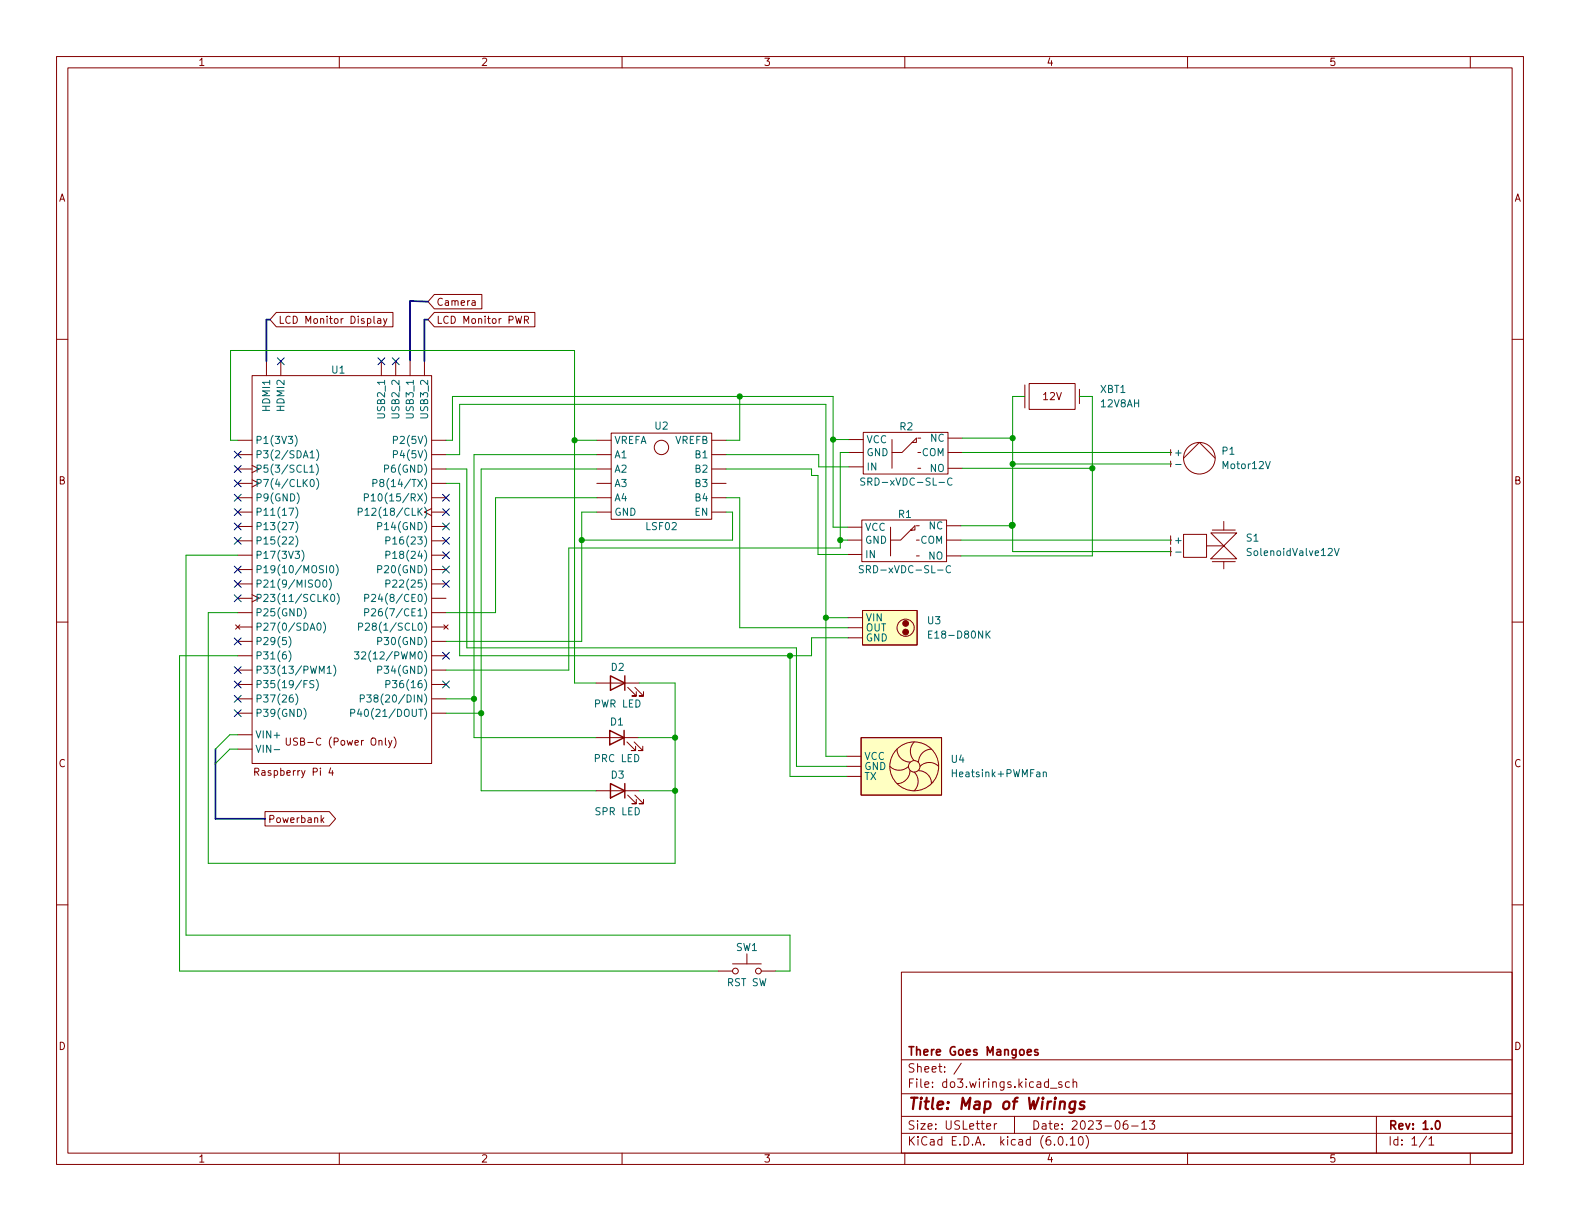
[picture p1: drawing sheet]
<svg xmlns="http://www.w3.org/2000/svg" width="279mm" height="216mm" viewBox="0 0 279 216" stroke-linecap="round" stroke-linejoin="round" font-family="sans-serif">
<g fill="none" stroke="#840000" stroke-width=".18">
<path d="M10 10h259.4v195.9h-259.4zM12 12h255.4v191.9h-255.4zM60 10v2M110 10v2M160 10v2M210 10v2M260 10v2M10 60h2M48.9 55.2h20.6v2.6h-20.6l-1.1-1.3zM66.1 55.9v1.1l.2 .2M66.8 56.4h.5v.8M67.3 56.6l-.4 .1-.2 .2 .2 .3 .4-.1"/>
<path d="M67.8 56.3l.3 .9M68.4 56.3l-.4 1.2-.2 .1M76.8 55.2h17.8v2.6h-17.8l-1.1-1.3zM76.8 52.1h8.4v2.5h-8.4l-1.1-1.3zM83.5 53.2h.5v.8M84 53.5h-.4l-.2 .2 .2 .3 .4-.1M91.2 55.9l.3 1.3 .2-.9 .3 .9 .3-1.3M92.7 56.6l.6-.1 .2-.2-.1-.3-.7-.1v1.3M93 56.6l.5 .6M267.4 60h2M42 77.9h2.6M44.6 66.4h31.7v68.6h-31.7z"/>
<path d="M47.1 63.9v2.5M49.7 63.9v2.5M67.4 63.9v2.5M70 63.9v2.5M72.5 63.9v2.5M75.1 63.9v2.5M76.3 77.9h2.6M105.5 77.9h2.6M108.1 76.6h17.8v15.2h-17.8zM125.9 77.9h2.5M150.1 77.7h2.6M152.7 76.5h14.9v7.3h-14.9z"/>
<path d="M157.7 77.7v5.1M161.5 78.2h-.2h.8v-.7l-2.6 2.5h-1.8M162.3 77.5h.5M167.6 77.5h2.6M181.2 68.1v4M182 67.8h8.1v4.6h-8.1zM190.9 68.8v2.6M42 88h2.6M42 90.6h2.6M42 93.1h2.6M42 95.6h2.6M42 98.2h2.6"/>
<path d="M42 80.4h2.6M42 82.9h2.6M42 85.5h2.6M44.6 82.3l1.2 .6-1.2 .7M44.6 84.8l1.2 .7-1.2 .6M76.3 89.9l-1.2 .7 1.2 .6M76.3 88h2.6M76.3 90.6h2.6M76.3 93.1h2.6M76.3 95.6h2.6M76.3 98.2h2.6M76.3 80.4h2.6"/>
<path d="M76.3 82.9h2.6M76.3 85.5h2.6M105.5 88h2.6M105.5 90.6h2.6M105.5 80.4h2.6M105.5 82.9h2.6M105.5 85.5h2.6M125.9 88h2.5M125.9 90.6h2.5M125.9 80.4h2.5M125.9 82.9h2.5M125.9 85.5h2.5"/>
<path d="M149.9 95.5h2.5M149.9 98h2.5M149.9 93.2h2.5M150.1 80h2.6M150.1 82.6h2.6M152.4 91.9h15v7.4h-15zM157.5 93.2v5.1M161.3 93.7h-.3h.8v-.7l-2.5 2.5h-1.8M162.1 98.3h.5M162.1 95.5h.5M162.1 93h.5M162.3 82.8h.5"/>
<path d="M162.3 80h.5M167.4 98.3h2.5M167.4 95.5h2.5M167.4 93h2.5M167.6 82.8h2.6M167.6 80h2.6M207 96.8v1.5M209.3 94.5h4.1v4.1h-4.1zM209.3 81l2.8-2.8 2.8 2.8M213.4 96.5h3M214.1 94.2h4.6l-2.3 2.3 2.3 2.3h-4.6l2.3-2.3zM214.4 99.3h4"/>
<path d="M214.4 93.7h4M216.4 92.2v1.5M216.4 99.3v1.3M10 110h2M41.7 110.5l.7 .8M42 116h2.6M42 100.7h2.6M42 103.3h2.6M42 105.8h2.6M42 108.3h2.6M42 110.9h2.6M42 113.4h2.6"/>
<path d="M42 118.5h2.6M42.4 110.5l-.7 .8M44.6 105.2l1.2 .6-1.2 .6M76.3 116h2.6M76.3 100.7h2.6M76.3 103.3h2.6M76.3 105.8h2.6M76.3 108.3h2.6M76.3 110.9h2.6M76.3 113.4h2.6M76.3 118.5h2.6M78.5 110.5l.7 .8"/>
<path d="M79.2 110.5l-.7 .8M150 112.8h2.5M150 111h2.5M150 109.2h2.5M152.5 108h9.7v6h-9.7zM267.4 110h2M42 121h2.6M42 123.6h2.6M42 126.1h2.6M42 129.9h2.6M42 132.5h2.6M45 136.5l.7-.1 .1-.1-.1-.3-.7-.2v1.3"/>
<path d="M50.6 130.5v1l.3 .3 .3-.1 .1-.2v-1M58.5 135.8l-.3 .9h.8M58.8 136.3v.8M68.7 130.9l.3 .9M69.3 130.9l-.4 1.2-.2 .1M69.7 130.3a1.46 1.46 0 0 1 0 1.9M76.3 121h2.6M76.3 123.6h2.6M76.3 126.1h2.6M105.3 130.4h7.6M105.4 120.8h7.6M105.4 139.8h7.6"/>
<path d="M110.9 131.2l1.5 1.5h-.8h.8v-.7M111 121.5l1.5 1.6h-.7h.7v-.8M112.1 131.2l1.6 1.5h-.8h.8v-.7M112.3 121.5l1.5 1.6h-.8h.8v-.8M149.7 135.5h2.6M149.7 137.3h2.6M149.7 133.7h2.6M152.3 130.4h14.2v10.2h-14.2zM157.4 135.5a2.33 2.33 0 0 0 3.3 0M158.6 132.5a2.29 2.29 0 0 0 2.3 2.2M160.9 136.3a2.29 2.29 0 0 1-2.3 2.3M161.7 136.5a2.34 2.34 0 0 1 0 3.3"/>
<path d="M161.7 131.2a2.34 2.34 0 0 0 0 3.3M162.4 136.3a2.29 2.29 0 0 1 2.3 2.3M162.7 135.5a2.33 2.33 0 0 1 3.3 0M164.7 132.5a2.32 2.32 0 0 0-2.3 2.2M10 160h2M46.9 143.5h11.3l1.1 1.3-1.1 1.3h-11.3zM56.9 145l.4 .4M57.3 144.6l-.5 .5M111 140.6l1.5 1.5h-.7h.7v-.7M112.3 140.6l1.5 1.5h-.8h.8v-.7M267.4 160h2M127 171.7h2.5"/>
<path d="M129.5 170.4h5.1M132.1 168.7v1.7M134.6 171.7h2.6M159.4 171.9h108v32h-108zM159.4 197.4h108M159.4 193.4h108M159.4 187.4h108M170 188l-1.3 1.9M174.5 199.2l.7-.2-.1-.3h-.4l-.2 .2v.7h.6M175.8 198.7v1M176.3 198.7h-.3l-.2 .3M179.4 197.4v3"/>
<path d="M185.8 192.4h1.1M187.8 191.4l-.4-.1-.2 .2 .1 .2 .5 .2v.3h-.6M189.1 191.4l-.4-.1-.3 .3v.4l.1 .2h.6M189.8 191.4l.2-.1 .3 .1 .1 .9M189.8 190.8v1.5M199.3 198.2a.59 .59 0 0 0-.7 .6v.6l.2 .2 .4 .1 .2-.2 .1-.5-.2-.2-.4-.1-.3 .3M200.1 199.1h1.2M201.9 198.6l.4-.4v1.5M201.9 199.7h.9M203.3 198.2h.9l-.5 .5 .4 .2v.6l-.2 .2h-.4l-.2-.2M243.4 197.4v6.5M60 203.9v2"/>
<path d="M110 203.9v2M159.4 200.4h108M160 203.9v2M187.3 201h.2a.81 .81 0 0 1 .6 .6 .81 .81 0 0 1-.3 .8l-.2 .1a.81 .81 0 0 1-.6-.6 .81 .81 0 0 1 .3-.9zM188.6 202.3v.2M189.3 201.4l.4-.4v1.5M189.3 202.5h.8M190.9 201h.1a.81 .81 0 0 1 .6 .6 .81 .81 0 0 1-.3 .8l-.1 .1a.81 .81 0 0 1-.6-.6 .81 .81 0 0 1 .3-.9zM192 200.8a1.72 1.72 0 0 1 0 2.2M210 203.9v2M252.3 200.9l-1.3 1.9M252.7 201.4l.4-.4v1.5"/>
<path d="M252.7 202.5h.8M260 203.9v2"/>
<circle cx="117" cy="79.1" r="1.27"/>
<circle cx="212.1" cy="81" r="2.79"/>
<circle cx="160.1" cy="111" r="1.52"/>
<circle cx="161.7" cy="135.5" r="4.3"/>
<circle cx="161.7" cy="135.5" r="1.02"/>
<circle cx="130" cy="171.7" r=".51"/>
<circle cx="134.1" cy="171.7" r=".51"/>
</g>
<path d="M181.7 186.1l.7-.2-.1-.2-.4-.1-.2 .2v.7h.6M183.5 185.7l-.3-.1-.2 .2v.2l.5 .1v.4h-.5M254 198.2h.2a.82 .82 0 0 1 .6 .6 .82 .82 0 0 1-.3 .8l-.2 .1a.81 .81 0 0 1-.6-.6 .81 .81 0 0 1 .3-.9z" fill="none" stroke="#840000" stroke-width=".3"/>
<path d="M190.2 194.9a.66 .66 0 0 0-1 .3l-.1 .5 .2 .3 .1 .1 .6-.1M190.2 194.8l-.2 1.6a.6 .6 0 0 1-.9 .3M191.8 194.9a.49 .49 0 0 0-.8 .3l.1 .1 .4 .1 .3 .3-.2 .3-.2 .1-.5-.1" fill="none" stroke="#840000" stroke-width=".4"/>
<path d="M107.9 119.5l2.6 1.3-2.6 1.2zM110.5 119.5v2.5M107.8 129.2l2.6 1.2-2.6 1.3zM107.9 138.6l2.6 1.2-2.6 1.3zM110.4 129.2v2.5M110.5 138.6v2.5" fill="none" stroke="#840000" stroke-width=".25"/>
<g fill="none" stroke="#006464" stroke-width=".18">
<path d="M52.2 77a1.46 1.46 0 0 1 0 1.9M56 79.5a1.46 1.46 0 0 1 0 1.9M69.6 77.8h.6l.1-.2-.1-.3-.6-.1v1.2M51.1 89.9h.8l-.5 1.2M51.1 92.4h.8l-.5 1.3M52.3 89.7a1.46 1.46 0 0 1 0 1.9M52.3 92.2a1.46 1.46 0 0 1 0 1.9M52.3 94.8a1.46 1.46 0 0 1 0 1.9M52.5 87.1a1.46 1.46 0 0 1 0 2M53.4 97.3a1.46 1.46 0 0 1 0 1.9M54.8 82.6l.3-.4v1.3M54.8 83.5h.7"/>
<path d="M54.8 80.1l.4-.4v1.3M54.8 81h.8M55 84.9l.1-.1a.68 .68 0 0 1 .5 .6 .68 .68 0 0 1-.5 .6l-.1-.1-.2-.3zM55.9 82.1a1.46 1.46 0 0 1 0 1.9M56 84.6a1.46 1.46 0 0 1 0 1.9M59.4 99.8a1.46 1.46 0 0 1 0 2M63.3 90.5h.6l.2-.2-.1-.3-.7-.1v1.2M64.4 88l.6-.1 .2-.2-.1-.3-.7-.1v1.3M64.6 90.2l.3-.3v1.2M64.6 91.1h.7M65.6 87.7l.4-.4v1.3M65.6 88.6h.8"/>
<path d="M65.9 85.4h.7l.1-.2-.1-.3-.7-.1v1.2M66.8 93.1l.6-.1 .1-.2v-.3l-.7-.1v1.3M67.4 85.3l-.2-.2v-.2l.2-.1h.4l.1 .2-.1 .2-.5 .2-.1 .2v.3l.2 .1h.4l.1-.2v-.2l-.3-.3M68 82.9l.6-.1 .1-.1v-.3l-.7-.2v1.3M68.2 95.6l.6-.1 .2-.1-.1-.3-.7-.2v1.3M68.2 98.1h.6l.2-.2-.1-.3-.7-.1v1.2M69.6 80.4l.6-.1 .1-.2-.1-.3-.6-.1v1.3M152.9 84.6l-.5-.1-.1 .1v.4l.5 .2 .1 .3-.2 .3-.5-.1M168.3 84.6a.6 .6 0 0 0-.8 .5 .6 .6 0 0 0 .6 .7l.2-.1M207.9 97.6h1M207.9 82.1h1M223.8 81.6l.4 1.3 .4-1.3"/>
<path d="M236 97l.4 1.2 .4-1.2M51.1 112.5a1.46 1.46 0 0 1 0 2M51.1 115.1a1.46 1.46 0 0 1 0 1.9M53.7 107.5a1.46 1.46 0 0 1 0 1.9M56.2 110.2h.1a.68 .68 0 0 1 .5 .6 .68 .68 0 0 1-.5 .6 .84 .84 0 0 1-.1-1.2zM57.2 102.7l.2-.1a.68 .68 0 0 1 .4 .6 .68 .68 0 0 1-.4 .6l-.2-.1-.1-.4zM57.2 110a1.46 1.46 0 0 1 0 1.9M57.4 105.6l.6 .8M57.9 118.2l.3-.4v1.3M57.9 119.1h.7M58 105.1l-.7 .7M58.2 102.4a1.46 1.46 0 0 1 0 1.9"/>
<path d="M58.5 100.1l.1-.1a.68 .68 0 0 1 .4 .7 .68 .68 0 0 1-.4 .6 .84 .84 0 0 1-.1-1.2zM58.6 105.2l.2-.1a.68 .68 0 0 1 .4 .6 .68 .68 0 0 1-.4 .7l-.2-.2-.1-.3zM59 117.6a1.46 1.46 0 0 1 0 1.9M59.6 104.9a1.46 1.46 0 0 1 0 1.9M62.7 115.3h.8l-.5 .4 .4 .2v.5l-.2 .1-.5-.1M63.4 110.8h.6l.1-.2v-.3l-.7-.1v1.2M63.9 115.4l.5-.1 .3 .3-.8 .9h.8M64.5 105.8l.6-.1 .1-.2v-.3l-.7-.1v1.3M64.5 108.3l.6-.1 .1-.1v-.3l-.7-.2v1.3M64.6 110.3l.5-.1 .2 .3-.7 .9h.7M65.7 105.2l.5-.1 .2 .4-.8 .9h.8M65.7 107.8l.5-.2 .2 .4-.8 .9h.8"/>
<path d="M66.8 100.7l.6-.1 .1-.2v-.3l-.7-.1v1.3M66.8 113.4l.6-.1 .1-.2v-.3l-.7-.1v1.3M66.8 118.5l.6-.1 .1-.2v-.3l-.7-.1v1.3M68.2 103.2h.6l.2-.2-.1-.3-.7-.1v1.2M152.7 100.1l-.5-.1-.2 .1v.4l.6 .2 .1 .3-.3 .3-.5-.1M164.2 112.2h.4M164.8 111.6h-.6v1.2h.6M168.1 100.1a.6 .6 0 0 0-.8 .5 .6 .6 0 0 0 .6 .7l.2-.1M174.6 112.1l.5 .7M175.1 111.6l-.7 .7M48.5 132.6h1M52.3 122.7a1.46 1.46 0 0 1 0 1.9"/>
<path d="M53.7 125.2a1.46 1.46 0 0 1 0 2M55.5 120.4l-.5-.1-.2 .2v.3l.6 .3 .1 .3-.2 .2-.5-.1M55.9 120.2a1.46 1.46 0 0 1 0 1.9M62 126.1l.6-.1 .1-.2v-.3l-.7-.1v1.3M63.5 125.4l-.3 .9h.8M63.7 123.5h.6l.1-.2v-.3l-.7-.1v1.2M64.9 122.9h.7l-.4 .5 .4 .1v.5l-.2 .1-.5-.1M68.2 121l.6-.1 .2-.1-.1-.3-.7-.2v1.3M184.5 136.6l.2-.1 .3 .1v.8"/>
</g>
<g fill="#ffffc2" stroke="#ffffc2" stroke-width=".18">
<path d="M152.5 108h9.7v6h-9.7z"/>
<path d="M152.3 130.4h14.2v10.2h-14.2z"/>
</g>
<g fill="#840000" stroke="#840000" stroke-width=".18">
<circle cx="160.1" cy="111.8" r=".51"/>
<circle cx="160.1" cy="110.2" r=".51"/>
</g>
<path d="M47.8 56.5h-.7v7.4M75.7 56.5h-.6v7.4M75.7 53.3l-3.2-.1v10.6M38.1 132.5v12.3h8.8" fill="none" stroke="#000084" stroke-width=".3"/>
<g fill="none" stroke="#009600" stroke-width=".18">
<path d="M42 77.9h-1.2v-15.9h60.8v58.8h3.8M78.9 77.9h1.1v-7.8h67.3v23.1h2.6M101.6 77.9h3.9M130.8 70.1v7.8h-2.4M147.3 77.7h2.8M170.2 77.5h8.9M181.2 70.1h-2.1v27.4h27.9M190.9 70.1h2.3v28.2h-23.3M42 98.2h-9.1v67.2h106.8v6.3h-2.5M78.9 80.4h2.4v-8.9h64.7v62.2h3.7M78.9 82.9h3.6v31.7h58.3v20.9h8.9M78.9 85.5h2.4v30.5h62.2v-3.2h6.5"/>
<path d="M105.5 88h-17.9v20.3h-8.7M105.5 80.4h-21.7v50h21.5M105.5 82.9h-20.4v56.9h20.3M105.5 90.6h-2.6v22.8h-24M128.4 80.4h16.4v2.2h5.3M128.4 90.6h1.1v4.9h-26.6M128.4 82.9h15.1v1.2h1.2v13.9h5.2M128.4 88h2.4v23h19.2M148.6 95.5h1.3M150.1 80h-1.5v16.9h-48v21.6h-21.7M169.9 95.5h37.1M170.2 80h36.8"/>
<path d="M170.2 82.8h23M179.1 92.8h-.2v.2h-9M179.1 82h27.9M42 116h-10.3v55.7h95.3M42 108.3h-5.2v44.4h82.6v-31.9h-6.4M139.7 116v21.3h10M146 109.2h4M42 129.9h-1.4l-2.5 2.6M42 132.5h-1.4l-2.5 2.5M78.9 126.1h6.2M78.9 123.6h4.9M112.9 130.4h6.5"/>
<path d="M113 139.8h6.4"/>
</g>
<g fill="none" stroke="#000084" stroke-width=".18">
<path d="M41.4 79.8l1.2 1.2M42.6 79.8l-1.2 1.2M49 63.3l1.3 1.2M50.3 63.3l-1.3 1.2M66.8 63.3l1.2 1.2M68 63.3l-1.2 1.2M69.4 63.3l1.2 1.2M70.6 63.3l-1.2 1.2M41.4 82.3l1.2 1.2M41.4 92.5l1.2 1.2M41.4 89.9l1.2 1.3M41.4 87.4l1.2 1.2"/>
<path d="M41.4 95l1.2 1.2M41.4 84.9l1.2 1.2M42.6 82.3l-1.2 1.2M42.6 92.5l-1.2 1.2M42.6 89.9l-1.2 1.3M42.6 87.4l-1.2 1.2M42.6 95l-1.2 1.2M42.6 84.9l-1.2 1.2M78.3 87.4l1.2 1.2M78.3 92.5l1.2 1.2M78.3 89.9l1.2 1.3M78.3 95l1.2 1.2"/>
<path d="M78.3 97.6l1.2 1.2M79.5 87.4l-1.2 1.2M79.5 92.5l-1.2 1.2M79.5 89.9l-1.2 1.3M79.5 95l-1.2 1.2M79.5 97.6l-1.2 1.2M41.4 112.8l1.2 1.2M41.4 117.9l1.2 1.2M41.4 102.6l1.2 1.3M41.4 100.1l1.2 1.2M41.4 105.2l1.2 1.2M42.6 112.8l-1.2 1.2"/>
<path d="M42.6 117.9l-1.2 1.2M42.6 102.6l-1.2 1.3M42.6 100.1l-1.2 1.2M42.6 105.2l-1.2 1.2M78.3 115.3l1.2 1.3M78.3 100.1l1.2 1.2M78.3 102.6l1.2 1.3M79.5 115.3l-1.2 1.3M79.5 100.1l-1.2 1.2M79.5 102.6l-1.2 1.3M41.4 120.4l1.2 1.2M41.4 125.5l1.2 1.2"/>
<path d="M41.4 123l1.2 1.2M42.6 120.4l-1.2 1.2M42.6 125.5l-1.2 1.2M42.6 123l-1.2 1.2M78.3 120.4l1.2 1.2M79.5 120.4l-1.2 1.2"/>
</g>
<g fill="#009600" stroke="#009600" stroke-width=".18">
<circle cx="179.1" cy="82" r=".46"/>
<circle cx="179.1" cy="77.5" r=".46"/>
<circle cx="178.9" cy="93" r=".46"/>
<circle cx="179.1" cy="92.8" r=".46"/>
<circle cx="178.9" cy="92.8" r=".46"/>
<circle cx="147.3" cy="77.7" r=".46"/>
<circle cx="193.2" cy="82.8" r=".46"/>
<circle cx="102.9" cy="95.5" r=".46"/>
<circle cx="101.6" cy="77.9" r=".46"/>
<circle cx="130.8" cy="70.1" r=".46"/>
<circle cx="139.7" cy="116" r=".46"/>
<circle cx="148.6" cy="95.5" r=".46"/>
<circle cx="146" cy="109.2" r=".46"/>
<circle cx="119.4" cy="130.4" r=".46"/>
<circle cx="119.4" cy="139.8" r=".46"/>
<circle cx="85.1" cy="126.1" r=".46"/>
<circle cx="83.8" cy="123.6" r=".46"/>
</g>
<text font-size="2.8" fill="#840000" x="160.4" y="196.2">Title: Map of Wirings</text>
<g font-size="2.1" fill="#840000">
<text x="160.4" y="189.7">Sheet: /</text>
<text x="160.4" y="186.7">There Goes Mangoes</text>
<text x="160.4" y="192.4">File: do3.wirings.kicad_sch</text>
<text x="160.4" y="202.5">KiCad E.D.A. kicad (6.0.10)</text>
<text x="160.4" y="199.7">Size: USLetter</text>
<text x="182.4" y="199.7">Date: 2023-06-13</text>
<text x="245.4" y="199.7">Rev: 1.0</text>
<text x="245.4" y="202.5">Id: 1/1</text>
</g>
<g font-size="1.8" fill="#840000">
<text x="35" y="11.6">1</text>
<text x="85" y="11.6">2</text>
<text x="135" y="11.6">3</text>
<text x="185" y="11.6">4</text>
<text x="235" y="11.6">5</text>
<text x="10.3" y="35.6">A</text>
<text x="267.7" y="35.6">A</text>
<text x="49.2" y="57.2">LCD Monitor Display</text>
<text x="77.1" y="57.2">LCD Monitor PWR</text>
<text x="77.1" y="54.1">Camera</text>
<text x="184.5" y="70.7">12V</text>
<text x="207.5" y="82.7">-</text>
<text x="10.3" y="85.7">B</text>
<text x="267.7" y="85.7">B</text>
<text x="207.5" y="98.2">-</text>
<text x="51.8" y="131.8">USB-C (Power Only)</text>
<text x="10.3" y="135.6">C</text>
<text x="45.7" y="137.2">Raspberry Pi 4</text>
<text x="267.7" y="135.6">C</text>
<text x="47.3" y="145.5">Powerbank</text>
<text x="10.3" y="185.7">D</text>
<text x="267.7" y="185.7">D</text>
<text x="35" y="205.6">1</text>
<text x="85" y="205.6">2</text>
<text x="135" y="205.6">3</text>
<text x="185" y="205.6">4</text>
<text x="235" y="205.6">5</text>
</g>
<g font-size="1.8" fill="#006464">
<text x="58.7" y="66">U1</text>
<text x="194.6" y="69.5">XBT1</text>
<text x="47.8" y="72.4" transform="rotate(-90 47.8 72.4)">HDMI1</text>
<text x="50.3" y="72.4" transform="rotate(-90 50.3 72.4)">HDMI2</text>
<text x="68.1" y="73.6" transform="rotate(-90 68.1 73.6)">USB2_1</text>
<text x="70.6" y="73.6" transform="rotate(-90 70.6 73.6)">USB2_2</text>
<text x="73.2" y="73.6" transform="rotate(-90 73.2 73.6)">USB3_1</text>
<text x="75.7" y="73.6" transform="rotate(-90 75.7 73.6)">USB3_2</text>
<text x="115.8" y="75.9">U2</text>
<text x="159.1" y="76.1">R2</text>
<text x="194.7" y="72">12V8AH</text>
<text x="45.1" y="78.5">P1(3V3)</text>
<text x="45.1" y="81">P3(2/SDA1)</text>
<text x="45.1" y="83.6">P5(3/SCL1)</text>
<text x="68.5" y="83.6">P6(GND)</text>
<text x="70.3" y="78.5">P2(5V)</text>
<text x="70.3" y="81">P4(5V)</text>
<text x="108.6" y="81">A1</text>
<text x="108.6" y="83.6">A2</text>
<text x="108.6" y="78.5">VREFA</text>
<text x="119.4" y="78.5">VREFB</text>
<text x="123.1" y="81">B1</text>
<text x="123.1" y="83.6">B2</text>
<text x="153.2" y="80.6">GND</text>
<text x="153.2" y="83.2">IN</text>
<text x="153.2" y="78.4">VCC</text>
<text x="163" y="80.6">COM</text>
<text x="164.5" y="83.4">NO</text>
<text x="164.6" y="78.1">NC</text>
<text x="207.5" y="80.6">+</text>
<text x="216.1" y="80.4">P1</text>
<text x="216.3" y="82.9">Motor12V</text>
<text x="45.1" y="86.1">P7(4/CLK0)</text>
<text x="45.1" y="88.6">P9(GND)</text>
<text x="66.6" y="88.6">P10(15/RX)</text>
<text x="67.8" y="86.1">P8(14/TX)</text>
<text x="108.6" y="86.1">A3</text>
<text x="108.6" y="88.6">A4</text>
<text x="123.1" y="86.1">B3</text>
<text x="123.1" y="88.6">B4</text>
<text x="153.4" y="85.9">SRD-xVDC-SL-C</text>
<text x="45.1" y="91.2">P11(17)</text>
<text x="45.1" y="93.7">P13(27)</text>
<text x="65.4" y="91.2">P12(18/CLK)</text>
<text x="67.6" y="93.7">P14(GND)</text>
<text x="108.6" y="91.2">GND</text>
<text x="114.3" y="93.7">LSF02</text>
<text x="122.9" y="91.2">EN</text>
<text x="152.9" y="93.9">VCC</text>
<text x="158.9" y="91.6">R1</text>
<text x="164.3" y="93.6">NC</text>
<text x="220.4" y="95.8">S1</text>
<text x="45.1" y="96.3">P15(22)</text>
<text x="45.1" y="98.8">P17(3V3)</text>
<text x="45.1" y="101.3">P19(10/MOSI0)</text>
<text x="67.6" y="101.3">P20(GND)</text>
<text x="69.5" y="96.3">P16(23)</text>
<text x="69.5" y="98.8">P18(24)</text>
<text x="152.9" y="96.1">GND</text>
<text x="152.9" y="98.7">IN</text>
<text x="153.1" y="101.3">SRD-xVDC-SL-C</text>
<text x="162.8" y="96.1">COM</text>
<text x="164.2" y="98.9">NO</text>
<text x="207.5" y="96.1">+</text>
<text x="221" y="98.3">SolenoidValve12V</text>
<text x="45.1" y="103.9">P21(9/MISO0)</text>
<text x="45.1" y="106.4">P23(11/SCLK0)</text>
<text x="66.6" y="106.4">P24(8/CE0)</text>
<text x="69.5" y="103.9">P22(25)</text>
<text x="45.1" y="109">P25(GND)</text>
<text x="45.1" y="111.5">P27(0/SDA0)</text>
<text x="65.5" y="111.5">P28(1/SCL0)</text>
<text x="66.6" y="109">P26(7/CE1)</text>
<text x="153" y="113.4">GND</text>
<text x="153" y="111.6">OUT</text>
<text x="153" y="109.9">VIN</text>
<text x="164" y="110.4">U3</text>
<text x="164.9" y="112.9">E18-D80NK</text>
<text x="45.1" y="114">P29(5)</text>
<text x="45.1" y="116.6">P31(6)</text>
<text x="45.1" y="119.1">P33(13/PWM1)</text>
<text x="64.9" y="116.6">32(12/PWM0)</text>
<text x="67.6" y="114">P30(GND)</text>
<text x="67.6" y="119.1">P34(GND)</text>
<text x="108.1" y="118.6">D2</text>
<text x="45.1" y="121.7">P35(19/FS)</text>
<text x="45.1" y="124.2">P37(26)</text>
<text x="66" y="124.2">P38(20/DIN)</text>
<text x="69.5" y="121.7">P36(16)</text>
<text x="105.1" y="125.1">PWR LED</text>
<text x="45.1" y="126.7">P39(GND)</text>
<text x="45.1" y="130.6">VIN+</text>
<text x="64" y="126.7">P40(21/DOUT)</text>
<text x="108" y="128.3">D1</text>
<text x="45.1" y="133.1">VIN-</text>
<text x="105.2" y="134.7">PRC LED</text>
<text x="108.1" y="137.7">D3</text>
<text x="152.8" y="136.1">GND</text>
<text x="152.8" y="137.9">TX</text>
<text x="152.8" y="134.4">VCC</text>
<text x="168.2" y="134.9">U4</text>
<text x="168.8" y="137.4">Heatsink+PWMFan</text>
<text x="105.4" y="144.1">SPR LED</text>
<text x="130.2" y="168.1">SW1</text>
<text x="128.6" y="174.4">RST SW</text>
</g>
</svg>
